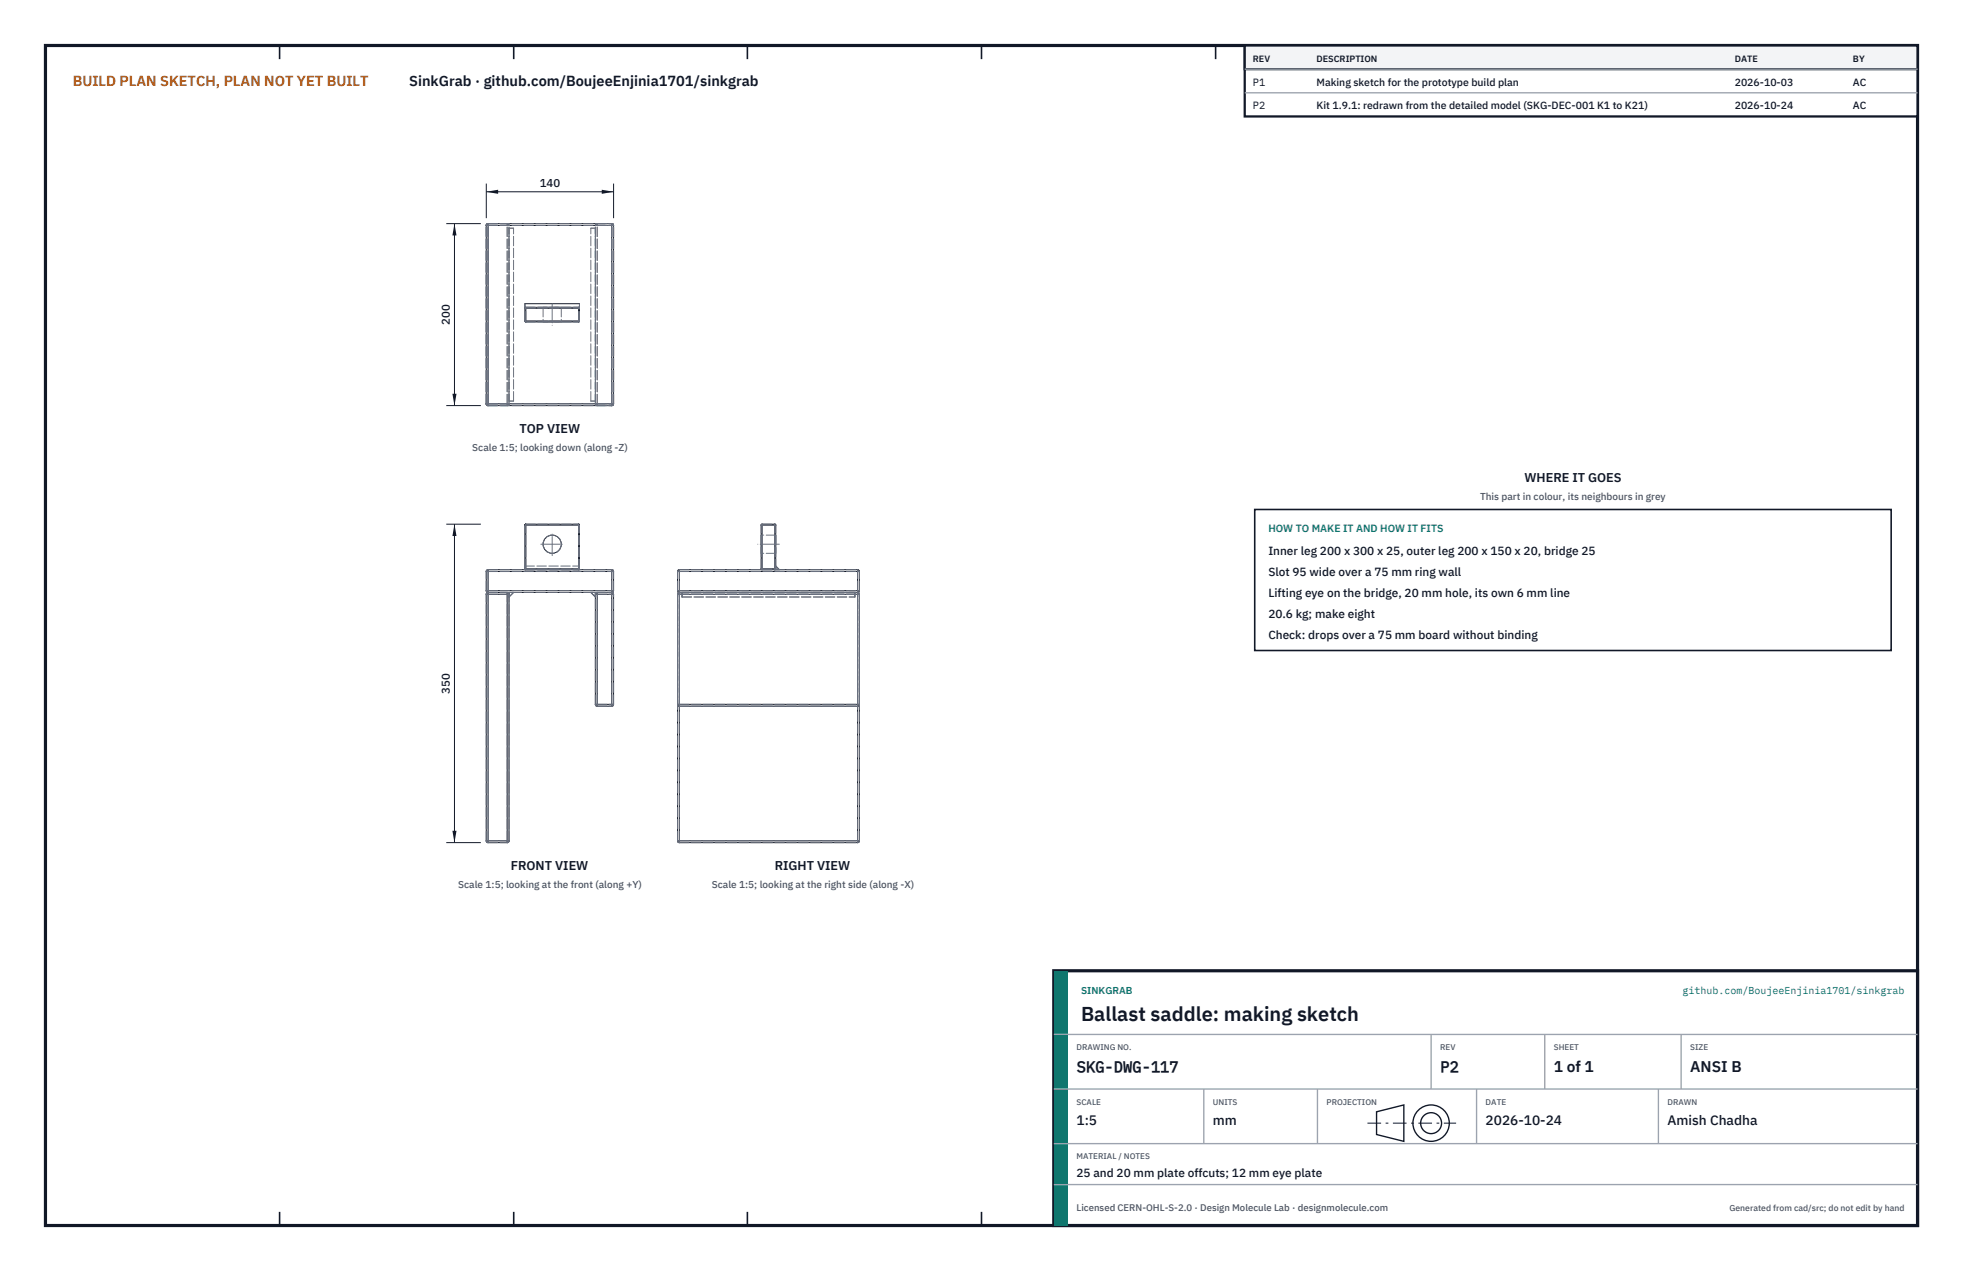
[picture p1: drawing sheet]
<svg xmlns="http://www.w3.org/2000/svg" width="432mm" height="279mm" viewBox="0 0 432 279" stroke-linecap="round" stroke-linejoin="round" font-family="sans-serif">
<path d="M10 10h411.8v259.4h-411.8z" fill="none" stroke="#111827" stroke-width=".7" stroke-linecap="butt"/>
<g fill="none" stroke="#111827" stroke-width=".35">
<path d="M61.5 10v3M113 10v3M164.4 10v3M215.9 10v3M267.4 10v3M318.9 10v3M370.3 10v3M61.5 266.4v3M113 266.4v3M164.4 266.4v3M215.9 266.4v3M267.4 266.4v3"/>
<path d="M318.9 266.4v3M370.3 266.4v3"/>
</g>
<g fill="none" stroke="#111727" stroke-width=".22">
<path d="M107 49.6h.4M107 49.6v39.2M107.4 49.2l-.4 .4M107.4 49.2v.4M107.4 49.6v39.2M107.4 49.2h27.2M107.4 49.6h27.2M134.6 49.2l.2 .1 .2 .3M134.6 49.2v.4M134.6 49.6h.4M134.6 49.6v39.2M135 49.6v39.2"/>
<path d="M115.5 70.6l.2 .2M115.5 67.8l.2-.2v.2M115.5 70.6h.2M115.5 67.8h.2M115.5 66.8h12v.8h-12zM115.5 67.8v2.8M115.7 70.6v.2M115.7 67.8v2.8M115.7 70.8h11.6M115.7 70.6h11.6M115.7 67.8h11.6M127.3 67.8v-.2l.2 .2"/>
<path d="M127.3 70.6v.2M127.3 70.6h.2M127.3 67.8h.2M127.3 67.8v2.8M127.5 70.6l-.2 .2M127.5 67.8v2.8M107 88.8l.1 .2 .3 .2M107 88.8h.4M107.4 88.8v.4M107.4 89.2h27.2M107.4 88.8h27.2M134.6 88.8v.4"/>
<path d="M134.6 88.8h.4M135 88.8l-.2 .2-.2 .2M115.5 115.4h.2M115.5 115.4v9.8M115.7 115.2l-.2 .2M115.7 115.2v.2M115.7 115.2h11.6M115.7 115.4v9.6M115.7 115.4h11.6M127.3 115.2l.2 .2M127.3 115.2v.2M127.3 115.4h.2"/>
<path d="M127.3 115.4v9.6M127.5 115.4v9.8M167.4 115.4h.2M167.4 115.4v9.6M167.6 115.2l-.2 .2M167.6 115.2v.2M167.6 115.2h2.8M167.6 115.4h2.8M167.6 115.4v9.6M170.4 115.2l.2 .2M170.4 115.2v.2M170.4 115.4h.2"/>
<path d="M170.4 115.4v9.6M170.6 115.4v9.8M107 129.8l.1 .3 .3 .1M107 130.6h.4M107 129.8h.4M107 125.6h.4M107 125.6v4.2M107 130.6v54.2M107.4 130.2l-.4 .4M107.4 125.2l-.4 .4M107.4 130.2v.4M107.4 129.8v.4"/>
<path d="M107.4 125.2v.4M107.4 130.2h27.2M107.4 125.2h27.2M107.4 125.6v4.2M107.4 130.6v54.2M107.4 130.6h4.2M107.4 129.8h27.2M107.4 125.6h27.2M111.6 130.2l.2 .2 .2 .2h-.4zM111.6 130.6v54.2M112 130.2v54.6M113 130.2l-1 1"/>
<path d="M115.7 125h11.6M130 130.2l1 1M131 130.2v24.6M131 130.4l.4-.2v.4h-.4zM131.4 130.6h3.2M131.4 130.6v24.2M134.6 130.2l.2 .2 .2 .2M134.6 125.2l.2 .2 .2 .2M134.6 130.2v.4M134.6 130.6h.4M134.6 129.8v.4M134.6 125.2v.4"/>
<path d="M134.6 129.8h.4M134.6 125.6h.4M134.6 125.6v4.2M134.6 130.6v24.2M135 129.8l-.2 .3-.2 .1M135 125.6v4.2M135 130.6v24.2M149 129.8l.2 .3 .2 .1M149 130.6h.4M149 129.8h.4M149 125.6h.4M149 125.6v4.2"/>
<path d="M149 130.6v54.2M149.4 130.2l-.4 .4M149.4 125.2l-.4 .4M149.4 130.2v.4M149.4 129.8v.4M149.4 125.2v.4M149.4 130.2h39.2M149.4 125.2h39.2M149.4 130.6h39.2M149.4 129.8h39.2M149.4 125.6h39.2M149.4 125.6v4.2"/>
<path d="M149.4 130.6v24.2M167.4 125l.2 .2v-.2M167.4 125h.2M167.6 125h2.8M170.6 124.4l.8 .8M188.6 130.2l.4 .4M188.6 125.2l.4 .4M188.6 130.2v.4M188.6 130.6h.4M188.6 129.8v.4M188.6 125.2v.4M188.6 129.8h.4"/>
<path d="M188.6 125.6h.4M188.6 125.6v4.2M188.6 130.6v24.2M189 129.8l-.1 .3-.3 .1M189 125.6v4.2M189 130.6v54.2M131 154.8l.1 .3 .3 .1M131 154.8h.4M131.4 154.8v.4M131.4 155.2h3.2M131.4 154.8h3.2M134.6 154.8v.4"/>
<path d="M134.6 154.8h.4M135 154.8l-.2 .3-.2 .1M149.4 154.8h-.4l.2 .3 .2 .1M149.4 154.8v.4M149.4 155.2h39.2M149.4 154.8h39.2M149.4 155.2v29.6M188.6 154.8h.4l-.1 .3-.3 .1M188.6 154.8v.4M188.6 155.2v29.6M107 184.8l.1 .3 .3 .1M107 184.8h.4"/>
<path d="M107.4 184.8v.4M107.4 185.2h4.2M107.4 184.8h4.2M111.6 184.8v.4M111.6 184.8h.4M112 184.8l-.2 .3-.2 .1M149 184.8l.2 .3 .2 .1M149 184.8h.4M149.4 184.8v.4M149.4 185.2h39.2M149.4 184.8h39.2M188.6 184.8v.4"/>
<path d="M188.6 184.8h.4M189 184.8l-.1 .3-.3 .1"/>
<circle cx="121.5" cy="119.6" r="2"/>
<circle cx="115.6" cy="125.1" r=".13"/>
<circle cx="127.4" cy="125.1" r=".13"/>
<circle cx="170.5" cy="125.1" r=".13"/>
</g>
<g fill="none" stroke="#6a7180" stroke-width=".22" stroke-dasharray="2.1 .5">
<path d="M107 49.6l.1-.3 .3-.1M107 49.6h.4M107.4 49.2h4.2M107.4 49.2h27.2M107.4 49.6h-.4M107.4 49.6h4.2M107.4 49.6v-.4M107.4 49.2v.4M107.4 49.6h27.2M111.6 49.2l.2 .1 .2 .3M111.6 49.6v-.4M111.6 49.6h.4"/>
<path d="M111.6 49.2v.4M112 49.6l-.2-.3-.2-.1M112 50.2h1M112 49.6h-.4M113 50.2h-1M130 50.2h1M131 49.6l.1-.3 .3-.1M131 50.2h-1M131 49.6h.4M131.4 49.2l-.4 .4M131.4 49.2h3.2M131.4 49.6h-.4"/>
<path d="M131.4 49.6h3.2M131.4 49.6v-.4M131.4 49.2v.4M134.6 49.2l.2 .1 .2 .3M134.6 49.6v-.4M134.6 49.6h.4M134.6 49.2v.4M135 49.6l-.2-.3-.2-.1M135 49.6h-.4M115.5 70.6v-2.8M115.5 70.6l.2 .2M115.5 67.8l.2-.2"/>
<path d="M115.5 67.6h12M115.5 67.6v-.8M115.7 70.8h11.6M115.7 67.6h11.6M115.7 70.6h-.2M115.7 70.6v-2.8M115.7 67.8h-.2M115.7 70.6v.2M115.7 70.6h11.6M115.7 67.8h11.6M115.7 67.8v-.2M119.5 70.8h4"/>
<path d="M119.5 67.6h4M119.5 67.6v3.2M123.5 70.8h-4M123.5 67.6h-4M123.5 67.6v3.2M127.3 70.6v-2.8M127.3 70.6v.2M127.3 67.8v-.2M127.3 70.6h.2M127.3 67.8h.2M127.5 70.6v-2.8M127.5 70.6l-.2 .2"/>
<path d="M127.5 67.8l-.2-.2M127.5 67.6v-.8M107 88.8v-39.2M107 88.8l.1 .2 .3 .2M107.4 89.2h4.2M107.4 89.2h27.2M107.4 88.8h-.4M107.4 88.8v-39.2M107.4 88.8v.4M107.4 88.8h4.2M107.4 88.8h27.2M111.6 88.8v-39.2"/>
<path d="M111.6 88.8v.4M111.6 88.8h.4M112 88.8v-39.2M112 88.8l-.2 .2-.2 .2M112 88.2v-38M112 88.2h1M113 88.2v-38M113 88.2h-1M130 88.2v-38M130 88.2h1M131 88.8v-39.2M131 88.8l.1 .2 .3 .2"/>
<path d="M131 88.2v-38M131 88.2h-1M131.4 89.2h3.2M131.4 88.8h-.4M131.4 88.8v-39.2M131.4 88.8v.4M131.4 88.8h3.2M134.6 88.8v-39.2M134.6 88.8v.4M134.6 88.8h.4M135 88.8v-39.2M135 88.8l-.2 .2-.2 .2"/>
<path d="M115.7 115.2h11.6M115.7 115.4h-.2M115.7 115.4v-.2M115.7 115.4h11.6M127.3 115.4v-.2M127.3 115.4h.2M167.4 119.6v-2M167.4 117.6v4M167.6 115.2h2.8M167.6 115.2l-.2 .2M167.6 115.4h2.8M167.6 115.4h-.2"/>
<path d="M167.6 115.2v.2M170.4 115.4v-.2M170.6 119.6v-2M170.6 117.6v4M170.6 117.6h-3.2M170.6 115.4h-.2M107 130.6l.1-.2 .3-.2M107 129.8v-4.2M107 125.6l.1-.2 .3-.2M107 129.8h.4M107.4 130.2h4.2M107.4 130.2h27.2"/>
<path d="M107.4 130.2l-.3-.1-.1-.3M107.4 125.2h27.2M107.4 130.6h-.4M107.4 130.6v-.4M107.4 130.6h4.2M107.4 125.6h-.4M107.4 129.8v-4.2M107.4 130.2v-.4M107.4 125.6v-.4M107.4 129.8h27.2M107.4 125.6h27.2M111.6 130.6v-.4"/>
<path d="M111.6 130.6h.4M112 130.6l-.2-.2-.2-.2M112 130.2h1M112 131.2v-.6M112 131.2v-1M113 130.2l-1 1M115.5 125v-9.6M115.5 125.2h12M115.5 124.4h12M115.5 125.2v-.8M115.5 124.4v.6M115.5 125h.2"/>
<path d="M115.7 125.2h11.6M115.7 125.2l-.2-.2M115.7 125v-9.6M115.7 125.2v-.2M115.7 125h11.6M127.3 125.2l.2-.2M127.3 125v-9.6M127.3 125.2v-.2M127.5 125v-9.6M127.5 125.2v-.8M127.5 124.4v.6M127.5 125h-.2"/>
<path d="M130 130.2h1M131 130.6l.1-.2 .3-.2M131 130.6v.6M131 130.2v1M131 131.2l-1-1M131.4 130.2h3.2M131.4 130.6h-.4M131.4 130.6v-.4M131.4 130.6h3.2M134.6 130.2l.2-.1 .2-.3M134.6 130.6v-.4M134.6 130.6h.4"/>
<path d="M134.6 129.8v-4.2M134.6 130.2v-.4M134.6 125.6v-.4M134.6 125.6h.4M135 130.6l-.2-.2-.2-.2M135 129.8v-4.2M135 125.6l-.2-.2-.2-.2M135 129.8h-.4M149 129.8v-4.2M149.4 130.2h39.2M149.4 130.2l-.4 .4M149.4 125.2h39.2"/>
<path d="M149.4 130.2l-.2-.1-.2-.3M149.4 125.2l-.4 .4M149.4 130.6h39.2M149.4 130.6h-.4M149.4 130.2v.4M149.4 129.8v-4.2M149.4 129.8h39.2M149.4 125.6h39.2M149.4 129.8h-.4M149.4 125.6h-.4M149.4 130.2v-.4M149.4 125.2v.4"/>
<path d="M150 130.2h38M150 131.2h38M150 130.2v1M150 131.2v-1M167.4 125v-9.6M167.4 121.6v-2M167.6 125.2h2.8M167.6 125.2l-.2-.2M167.6 125v-9.6M167.6 125h2.8M167.6 125h-.2M167.6 125.2v-.2"/>
<path d="M170.4 125.2l.2-.2M170.4 125v-9.6M170.4 125.2v-.2M170.4 125h.2M170.6 125v-9.6M170.6 125v-.6M170.6 121.6v-2M170.6 125.2h.8M170.6 124.4v.8M170.6 121.6h-3.2M171.4 125.2l-.8-.8M188 130.2v1"/>
<path d="M188 131.2v-1M188.6 130.2l.3-.1 .1-.3M188.6 130.6v-.4M188.6 129.8v-4.2M188.6 130.2v-.4M188.6 125.6v-.4M188.6 129.8h.4M189 130.6l-.4-.4M189 129.8v-4.2M189 125.6l-.4-.4M189 130.6h-.4M189 125.6h-.4"/>
<path d="M131 154.8v-24.2M131 154.8h.4M131.4 155.2h3.2M131.4 155.2l-.3-.1-.1-.3M131.4 154.8v-24.2M131.4 155.2v-.4M131.4 154.8h3.2M134.6 155.2l.2-.1 .2-.3M134.6 154.8v-24.2M134.6 155.2v-.4M135 154.8v-24.2M135 154.8h-.4"/>
<path d="M149 154.8v-24.2M149.4 155.2h39.2M149.4 155.2l-.2-.1-.2-.3M149.4 155.2v-24.6M149.4 154.8v-24.2M149.4 154.8h39.2M149.4 154.8h-.4M149.4 155.2v-.4M188.6 155.2l.3-.1 .1-.3M188.6 155.2v-24.6M188.6 154.8v-24.2M188.6 155.2v-.4"/>
<path d="M188.6 154.8h.4M189 154.8v-24.2M107 184.8v-54.2M107 184.8h.4M107.4 185.2h4.2M107.4 185.2l-.3-.1-.1-.3M107.4 184.8v-54.2M107.4 185.2v-.4M107.4 184.8h4.2M111.6 185.2l.2-.1 .2-.3M111.6 184.8v-54.2M111.6 185.2v-.4"/>
<path d="M112 184.8v-54.2M112 184.8h-.4M149 184.8v-54.2M149.4 185.2h39.2M149.4 185.2l-.2-.1-.2-.3M149.4 184.8v-54.2M149.4 184.8h39.2M149.4 184.8h-.4M149.4 185.2v-.4M188.6 185.2l.3-.1 .1-.3M188.6 184.8v-54.2M188.6 185.2v-.4"/>
<path d="M188.6 184.8h.4M189 184.8v-54.2"/>
<circle cx="121.5" cy="119.6" r="2"/>
</g>
<path d="M121.5 66.8v4.8M119 119.6h5M171.4 119.6h-4.8M121.5 122.1v-5" fill="none" stroke="#6a7180" stroke-width=".22" stroke-dasharray="4.2 .5 0 .5"/>
<path d="M107 40.4v7.6M107 42.2h28M135 40.4v7.6" fill="none" stroke="#111827" stroke-width=".22"/>
<path d="M107 42.2l2.6-.5v.9zM132.4 41.7v.9l2.6-.4z" fill="#111827"/>
<path d="M98.2 49.2h7.6M100 49.2v40M98.2 89.2h7.6" fill="none" stroke="#111827" stroke-width=".22"/>
<path d="M100 49.2l-.5 2.6h.9zM99.5 86.6h.9l-.4 2.6z" fill="#111827"/>
<path d="M98.2 115.2h7.6M100 115.2v70M98.2 185.2h7.6" fill="none" stroke="#111827" stroke-width=".22"/>
<path d="M100 115.2l-.5 2.6h.9zM99.5 182.6h.9l-.4 2.6z" fill="#111827"/>
<path d="M276 112h140v31h-140z" fill="#fff" stroke="#111827" stroke-width=".35"/>
<path d="M273.8 10h148v15.6h-148z" fill="#fff" stroke="#111827" stroke-width=".5"/>
<path d="M273.8 10h148v5.2h-148z" fill="#f3f4f6" stroke="#111827" stroke-width=".5"/>
<path d="M273.8 15.2h148M273.8 20.4h148" fill="none" stroke="#9ca3af" stroke-width=".3"/>
<path d="M231.8 213.4h190v56h-190z" fill="#fff" stroke="#111827" stroke-width=".7" stroke-linecap="butt"/>
<path d="M231.8 213.4h3v56h-3z" fill="#0f766e"/>
<path d="M231.8 227.4h190M231.8 239.4h190M264.8 239.4v12M289.8 239.4v12M314.8 227.4v12M324.8 239.4v12M339.8 227.4v12M364.8 239.4v12M369.8 227.4v12M231.8 251.4h190M231.8 260.4h190" fill="none" stroke="#9ca3af" stroke-width=".3"/>
<g fill="none" stroke="#111827" stroke-width=".3">
<path d="M302.8 244.4l6-1.5v8l-6-1.5z"/>
<circle cx="314.8" cy="246.9" r="4"/>
<circle cx="314.8" cy="246.9" r="2.3"/>
</g>
<path d="M300.8 246.9h19.5" fill="none" stroke="#111827" stroke-width=".22" stroke-dasharray="3 1 .6 1" stroke-linecap="butt"/>
<text font-size="4.4" fill="#111827" x="237.8" y="224.4">Ballast saddle: making sketch</text>
<g font-size="3.4" fill="#111827">
<text x="236.8" y="235.6">SKG-DWG-117</text>
<text x="316.8" y="235.6">P2</text>
<text x="341.8" y="235.6">1 of 1</text>
<text x="371.8" y="235.6">ANSI B</text>
</g>
<text font-size="3.2" fill="#b45309" x="16" y="19">BUILD PLAN SKETCH, PLAN NOT YET BUILT</text>
<text font-size="3.2" fill="#111827" x="90" y="19">SinkGrab · github.com/BoujeeEnjinia1701/sinkgrab</text>
<g font-size="3" fill="#111827">
<text x="236.8" y="247.2">1:5</text>
<text x="266.8" y="247.2">mm</text>
<text x="326.8" y="247.2">2026-10-24</text>
<text x="366.8" y="247.2">Amish Chadha</text>
</g>
<g font-size="2.8" fill="#111827">
<text x="114.3" y="95.2">TOP VIEW</text>
<text x="335.3" y="106">WHERE IT GOES</text>
<text x="112.4" y="191.3">FRONT VIEW</text>
<text x="170.4" y="191.3">RIGHT VIEW</text>
</g>
<g font-size="2.6" fill="#111827">
<text x="279" y="122">Inner leg 200 x 300 x 25, outer leg 200 x 150 x 20, bridge 25</text>
<text x="279" y="126.6">Slot 95 wide over a 75 mm ring wall</text>
<text x="279" y="131.2">Lifting eye on the bridge, 20 mm hole, its own 6 mm line</text>
<text x="279" y="135.8">20.6 kg; make eight</text>
<text x="279" y="140.4">Check: drops over a 75 mm board without binding</text>
<text x="236.8" y="258.8">25 and 20 mm plate offcuts; 12 mm eye plate</text>
</g>
<g font-size="2.5" fill="#111827">
<text x="118.7" y="41.2">140</text>
<text x="99" y="71.4" transform="rotate(-90 99 71.4)">200</text>
<text x="99" y="152.5" transform="rotate(-90 99 152.5)">350</text>
</g>
<g font-size="2.3" fill="#111827">
<text x="275.6" y="18.8">P1</text>
<text x="275.6" y="24">P2</text>
<text x="289.6" y="18.8">Making sketch for the prototype build plan</text>
<text x="289.6" y="24">Kit 1.9.1: redrawn from the detailed model (SKG-DEC-001 K1 to K21)</text>
<text x="381.6" y="18.8">2026-10-03</text>
<text x="381.6" y="24">2026-10-24</text>
<text x="407.6" y="18.8">AC</text>
<text x="407.6" y="24">AC</text>
</g>
<text font-size="2.3" fill="#0f766e" x="279" y="117">HOW TO MAKE IT AND HOW IT FITS</text>
<g font-size="2.2" fill="#4b5563">
<text x="103.9" y="99.2">Scale 1:5; looking down (along -Z)</text>
<text x="325.6" y="110">This part in colour, its neighbours in grey</text>
<text x="100.8" y="195.3">Scale 1:5; looking at the front (along +Y)</text>
<text x="156.6" y="195.3">Scale 1:5; looking at the right side (along -X)</text>
</g>
<g font-size="2.2" fill="#0f766e">
<text x="237.8" y="218.4">SINKGRAB</text>
<text x="370.1" y="218.4">github.com/BoujeeEnjinia1701/sinkgrab</text>
</g>
<text font-size="2.1" fill="#4b5563" x="236.8" y="266.2">Licensed CERN-OHL-S-2.0 · Design Molecule Lab · designmolecule.com</text>
<g font-size="2" fill="#111827">
<text x="275.6" y="13.6">REV</text>
<text x="289.6" y="13.6">DESCRIPTION</text>
<text x="381.6" y="13.6">DATE</text>
<text x="407.6" y="13.6">BY</text>
</g>
<text font-size="1.9" fill="#4b5563" x="380.4" y="266.2">Generated from cad/src; do not edit by hand</text>
<g font-size="1.8" fill="#4b5563">
<text x="236.8" y="230.8">DRAWING NO.</text>
<text x="316.8" y="230.8">REV</text>
<text x="341.8" y="230.8">SHEET</text>
<text x="371.8" y="230.8">SIZE</text>
<text x="236.8" y="242.8">SCALE</text>
<text x="266.8" y="242.8">UNITS</text>
<text x="291.8" y="242.8">PROJECTION</text>
<text x="326.8" y="242.8">DATE</text>
<text x="366.8" y="242.8">DRAWN</text>
<text x="236.8" y="254.8">MATERIAL / NOTES</text>
</g>
</svg>
